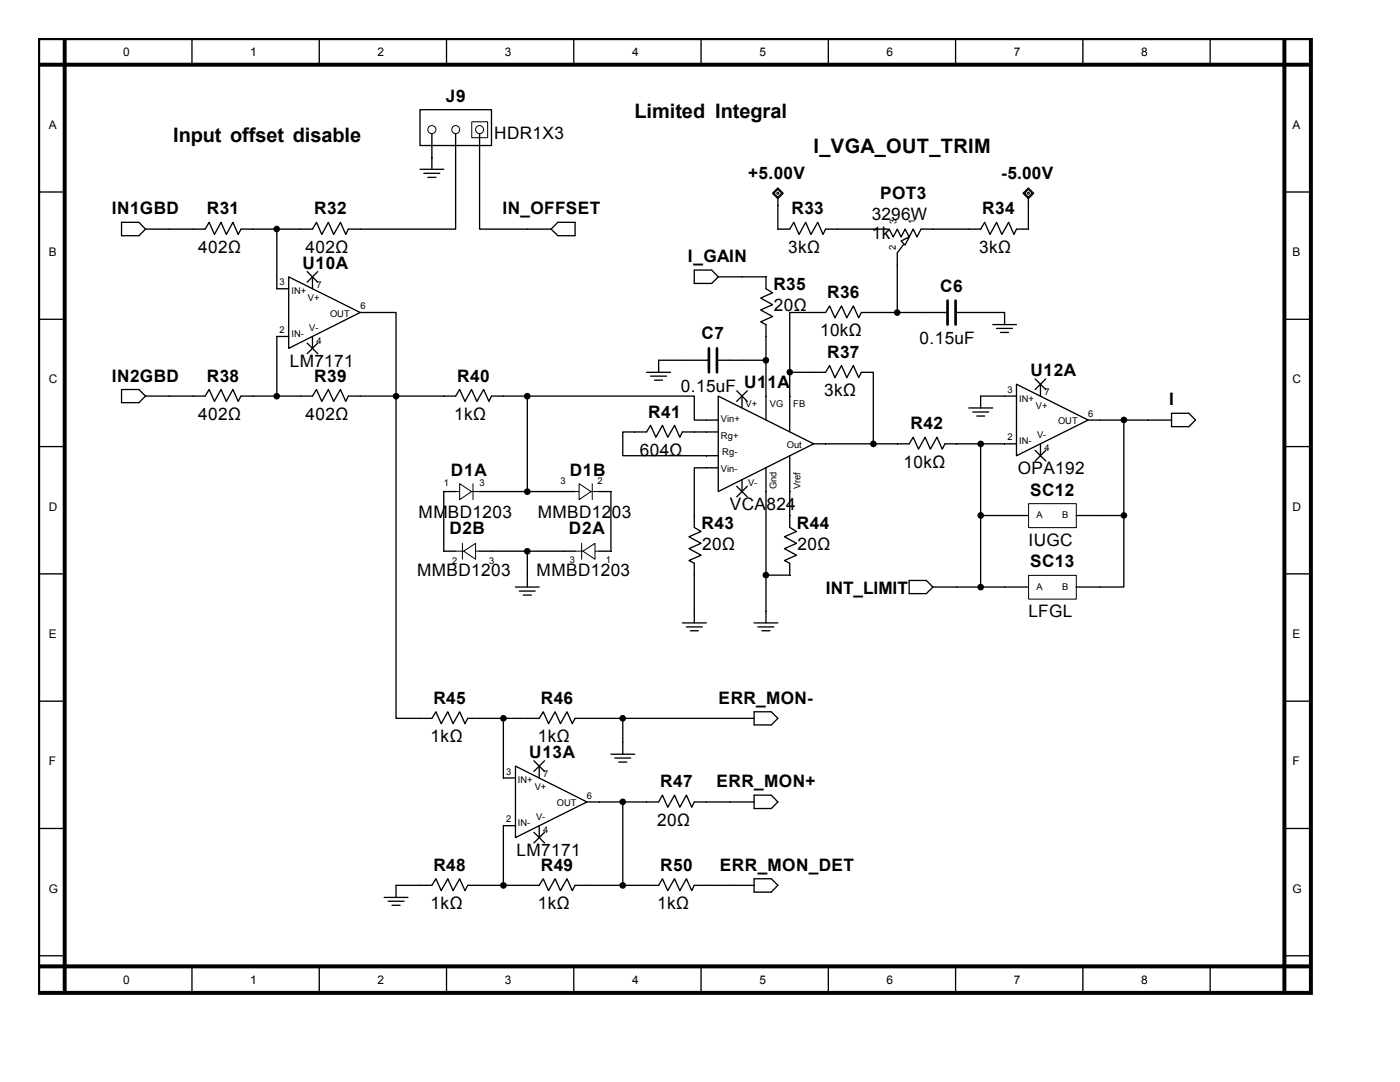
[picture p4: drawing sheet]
<svg xmlns="http://www.w3.org/2000/svg" width="279mm" height="216mm" viewBox="0 0 279 216" stroke-linecap="round" stroke-linejoin="round" font-family="sans-serif">
<path d="M7.6 7.6h254v190.5h-254zM7.6 12.9h253.5M12.9 7.6v190M256.3 7.6v190M7.6 192.8h253.5" fill="none" stroke="#000" stroke-width=".79"/>
<g fill="none" stroke="#000" stroke-width=".26">
<path d="M38.3 7.6v5.3M63.7 7.6v5.3M89.1 7.6v5.3M114.5 7.6v5.3M139.9 7.6v5.3M165.3 7.6v5.3M190.7 7.6v5.3M216.1 7.6v5.3M241.5 7.6v5.3M7.6 38.3h5.3M256.3 38.3h5.3M55.2 57.6h2.4"/>
<path d="M57.6 55.2l14.3 7.2-14.3 7.1zM61.3 54.2l2.1 2.1M62.4 55.2v2.4M63.4 54.2l-2.1 2.1M176.7 45.7h.8l.8 1.6 .8-1.6 .7 1.6 .8-1.6 .8 1.6 .8-1.6 .8 1.6 .8-1.6M181.4 47.3l-2.3 3.2M7.6 63.7h5.3M55.2 67.1h2.4M61.3 68.5l2.1 2.1M62.4 67.1v2.4M63.4 68.5l-2.1 2.1M71.9 62.4h2.4"/>
<path d="M129 74.3h4.8M129.8 75.1h3.2M130.6 75.9h1.6M131.4 71.9v2.4M143.3 79l19.1 9.6-19.1 9.5zM147 78l2.1 2.1M148.1 79v2.4M149.1 78l-2.1 2.1M152.9 79v4.8M157.6 79v7.2M195.7 79v2.4M198.1 64.8h4.8"/>
<path d="M198.9 65.5h3.2M199.7 66.3h1.6M200.5 79h2.4M200.5 62.4v2.4M202.9 76.7l14.3 7.1-14.3 7.1zM206.6 75.6l2.1 2.1M207.6 76.7v2.3M208.7 75.6l-2.1 2.1M256.3 63.7h5.3M7.6 89.1h5.3M141 83.8h2.3M141 86.2h2.3"/>
<path d="M141 90.9h2.3M141 93.3h2.3M147 97l2.1 2.1M148.1 95.7v2.4M149.1 97l-2.1 2.1M152.9 93.3v4.8M157.6 90.9v7.2M162.4 88.6h2.4M193.3 81.4h4.8M194.1 82.2h3.2M194.9 83h1.6M200.5 88.6h2.4"/>
<path d="M206.6 89.9l2.1 2.1M207.6 88.6v2.3M208.7 89.9l-2.1 2.1M217.2 83.8h2.3M256.3 89.1h5.3M7.6 114.5h5.3M102.9 117.1h4.7M103.6 117.9h3.2M104.4 118.7h1.6M105.2 114.8v2.3M256.3 114.5h5.3M7.6 139.9h5.3"/>
<path d="M150.5 124.3h4.7M151.3 125.1h3.1M152.1 125.9h1.6M152.9 121.9v2.4M256.3 139.9h5.3M121.9 150.5h4.8M122.7 151.3h3.2M123.5 152.1h1.6M124.3 148.1v2.4M7.6 165.3h5.3M76.7 179.1h4.7M77.5 179.8h3.1"/>
<path d="M79 176.7v2.4M256.3 165.3h5.3M7.6 190.7h5.3M38.3 192.8v5.3M63.7 192.8v5.3M78.2 180.6h1.6M89.1 192.8v5.3M114.5 192.8v5.3M139.9 192.8v5.3M165.3 192.8v5.3M190.7 192.8v5.3M216.1 192.8v5.3"/>
<path d="M241.5 192.8v5.3M256.3 190.7h5.3"/>
<circle cx="152.8" cy="71.9" r=".53"/>
<circle cx="179.1" cy="62.4" r=".53"/>
<circle cx="174.3" cy="88.6" r=".54"/>
<circle cx="195.7" cy="102.8" r=".53"/>
</g>
<g fill="#000">
<circle cx="152.8" cy="71.9" r=".53"/>
<circle cx="179.1" cy="62.4" r=".53"/>
<circle cx="174.3" cy="88.6" r=".54"/>
<circle cx="195.7" cy="102.8" r=".53"/>
</g>
<path d="M179.8 48.1l1.6-.8-.8 1.6z" fill="#fff"/>
<path d="M174.3 45.7h2.4M179.1 50.5v2.3M179.8 48.1l1.6-.8-.8 1.6zM183.8 45.7h2.4" fill="none" stroke="#000" stroke-width=".26"/>
<path d="M90.9 98.1h4.8M94.4 96.5v3.2" fill="none" stroke="#000" stroke-width=".2"/>
<path d="M91.7 96.5l2.4 1.6-2.4 1.6z" fill="#fff"/>
<path d="M91.7 96.5l2.4 1.6-2.4 1.6zM114.8 98.1h4.7M118.2 96.5v3.2" fill="none" stroke="#000" stroke-width=".2"/>
<path d="M88.6 98.1h2.3M95.7 98.1h2.4" fill="none" stroke="#000" stroke-width=".26"/>
<path d="M115.6 96.5l2.3 1.6-2.3 1.6z" fill="#fff"/>
<path d="M115.6 96.5l2.3 1.6-2.3 1.6zM114.8 110h4.7M116.1 108.4v3.2" fill="none" stroke="#000" stroke-width=".2"/>
<path d="M112.4 98.1h2.4M119.5 98.1h2.4" fill="none" stroke="#000" stroke-width=".26"/>
<path d="M116.3 110l2.4-1.6v3.2z" fill="#fff"/>
<path d="M90.9 110h4.8M92.3 108.4v3.2M116.3 110l2.4-1.6v3.2z" fill="none" stroke="#000" stroke-width=".2"/>
<path d="M112.4 110h2.4M119.5 110h2.4" fill="none" stroke="#000" stroke-width=".26"/>
<path d="M92.5 110l2.4-1.6v3.2z" fill="#fff"/>
<path d="M92.5 110l2.4-1.6v3.2zM205.3 100.5h9.5v4.8h-9.5zM205.3 114.8h9.5v4.7h-9.5z" fill="none" stroke="#000" stroke-width=".2"/>
<g fill="none" stroke="#000" stroke-width=".26">
<path d="M24.3 44.4h3.4l1.3 1.3-1.3 1.3h-3.4zM29 45.7h11.9l.8-1.3 1.1 2.4 1.3-2.4 1.1 2.4 1.3-2.4 1 2.4 .6-1.1h2.4M60 45.7h2.4l.8-1.3 1 2.4 1.3-2.4 1.1 2.4 1.3-2.4 1.1 2.4 .5-1.1h2.4M105.2 45.7h4.8M110 45.7l1.3-1.3h3.5v2.6h-3.5zM138.6 53.9h3.4l1.3 1.3-1.3 1.4h-3.4zM143.3 55.2h9.6v2.4l1.3 .8-2.4 1.1 2.4 1.3-2.4 1 2.4 1.4-2.4 1 1.1 .6v14.2M179.1 52.8v9.6M24.3 77.7h3.4l1.3 1.3-1.3 1.3h-3.4zM29 79h11.9l.8-1.3 1.1 2.4 1.3-2.4 1.1 2.4 1.3-2.4 1 2.4 .6-1.1h2.4M60 79h2.4l.8-1.3 1 2.4 1.3-2.4 1.1 2.4 1.3-2.4 1.1 2.4 .5-1.1h9.5v64.3h7.2l.8-1.3 1.1 2.4 1.3-2.4 1 2.4 1.3-2.4 1.1 2.4 .5-1.1h2.4M131.4 71.9h10.1"/>
<path d="M143.1 71.9h9.8M157.6 74.3h7.2l.8-1.4 1 2.5 1.3-2.5 1.1 2.5 1.3-2.5 1.1 2.5 .5-1.1h2.4v14.3M157.6 74.3v4.7M189.1 62.4h-17.2l-.5 1-1.1-2.4-1.3 2.4-1.1-2.4-1.3 2.4-1-2.4-.8 1.4h-7.2v11.9M190.7 62.4h9.8M88.6 98.1v11.9h2.3M121.9 98.1v11.9M141 86.2h-4.8l-.5 1-1.1-2.3-1.3 2.3-1.1-2.3-1.3 2.3-1.1-2.3-.8 1.3h-4.7v4.7h16.7M141 93.3h-2.4v11.9l1.3 .8-2.4 1.1 2.4 1.3-2.4 1.1 2.4 1.3-2.4 1 1.1 .6v11.9M152.9 98.1v23.8M157.6 98.1v7.1l1.4 .8-2.5 1.1 2.5 1.3-2.5 1.1 2.5 1.3-2.5 1 1.1 .6v2.4h-4.7M164.8 88.6h16.6l.8-1.4 1.1 2.4 1.3-2.4 1.1 2.4 1.3-2.4 1 2.4 .6-1h2.4"/>
<path d="M219.5 83.8h14.3M224.3 83.8v19.1M233.8 82.5h3.5l1.3 1.3-1.3 1.3h-3.5zM95.7 110h16.7M105.2 110v4.8M181.4 115.8h3.5l1.3 1.3-1.3 1.3h-3.5zM186.2 117.1h19M205.2 102.9h-9.5v14.2M214.8 102.9h9.5M224.3 102.9v14.2h-9.5M136.2 124.3h4.8M137 125.1h3.2"/>
<path d="M137.8 125.9h1.6M100.5 155.2h2.4M102.9 152.9l14.2 7.1-14.2 7.1zM105.2 143.3h2.4l.8-1.3 1.1 2.4 1.3-2.4 1 2.4 1.4-2.4 1 2.4 .6-1.1h35.7M106.6 151.8l2.1 2.1M107.6 152.9v2.3M108.7 151.8l-2.1 2.1M124.3 143.3v4.8M150.5 158.7h3.4l1.3 1.3-1.3 1.3h-3.4zM150.5 142h3.4l1.3 1.3-1.3 1.4h-3.4zM79 176.7h7.2l.8-1.4 1.1 2.4 1.3-2.4 1 2.4 1.3-2.4 1.1 2.4 .5-1h2.4M100.5 164.8h2.4"/>
<path d="M105.2 176.7h2.4l.8-1.4 1.1 2.4 1.3-2.4 1 2.4 1.4-2.4 1 2.4 .6-1h2.3M106.6 166.1l2.1 2.1M107.6 164.8v2.3M108.7 166.1l-2.1 2.1M117.1 160h2.4M145.7 160h4.8"/>
<circle cx="79.1" cy="79.1" r=".54"/>
<circle cx="157.6" cy="74.3" r=".53"/>
<circle cx="224.3" cy="83.8" r=".53"/>
<circle cx="105.2" cy="110" r=".53"/>
<circle cx="152.8" cy="114.7" r=".53"/>
<circle cx="195.7" cy="117.2" r=".54"/>
<circle cx="224.3" cy="102.8" r=".53"/>
<circle cx="124.3" cy="143.3" r=".53"/>
</g>
<g fill="#000">
<circle cx="79.1" cy="79.1" r=".54"/>
<circle cx="157.6" cy="74.3" r=".53"/>
<circle cx="224.3" cy="83.8" r=".53"/>
<circle cx="105.2" cy="110" r=".53"/>
<circle cx="152.8" cy="114.7" r=".53"/>
<circle cx="195.7" cy="117.2" r=".54"/>
<circle cx="224.3" cy="102.8" r=".53"/>
<circle cx="124.3" cy="143.3" r=".53"/>
</g>
<path d="M189.1 60v4.8M190.7 60v4.8M141.5 69.5v4.8M143.1 69.5v4.8" fill="none" stroke="#000" stroke-width=".53"/>
<path d="M204.2 38.6l1-1.1 1.1 1.1-1.1 1z" fill-rule="evenodd" fill="#fff"/>
<path d="M204.2 38.6l1-1.1 1.1 1.1-1.1 1zM205.2 37.8l.8 .8-.8 .8-.7-.8zM205.2 39.6v1.3" fill="none" stroke="#000" stroke-width=".26"/>
<path d="M205.2 38.3l.3 .3-.3 .2-.2-.2z" fill="none" stroke="#000" stroke-width=".2"/>
<path d="M154.2 38.6l1-1.1 1.1 1.1-1.1 1z" fill-rule="evenodd" fill="#fff"/>
<g fill="none" stroke="#000" stroke-width=".26">
<path d="M83.8 21.9h14.3v7.1h-14.3zM83.8 33.8h4.8M84.6 34.6h3.2M85.4 35.4h1.6M86.2 31.4h.1M86.2 26.7v7.1M90.9 26.7v19h-19M95.7 26.7v19h9.5M154.2 38.6l1-1.1 1.1 1.1-1.1 1zM154.4 38.6l.8-.8 .8 .8-.8 .8zM155.2 39.6v6.1h2.4l.8-1.3 1.1 2.4 1.3-2.4 1 2.4 1.4-2.4 1.1 2.4 .5-1.1h9.5M50.5 45.7h9.5"/>
<path d="M55.2 45.7v11.9M205.2 40.9v4.8h-2.3l-.5 1.1-1.1-2.4-1.4 2.4-1-2.4-1.3 2.4-1.1-2.4-.8 1.3h-9.5M50.5 79h9.5M55.2 67.1v11.9M74.3 62.4h4.7v16.6h11.9l.8-1.3 1.1 2.4 1.3-2.4 1.1 2.4 1.3-2.4 1.1 2.4 .5-1.1h7.1M105.2 79h33.4v4.8h2.4M105.2 79v19.1M195.7 79h4.8M98.1 98.1h14.3M191 88.6h9.5M195.7 88.6v14.3M95.7 143.3h9.5"/>
<path d="M100.5 143.3v11.9M95.7 176.7h9.5M100.5 164.8v11.9M117.1 176.7h14.3l.8-1.4 1.1 2.4 1.3-2.4 1.1 2.4 1.3-2.4 1 2.4 .6-1h11.9M119.5 160h11.9l.8-1.3 1.1 2.4 1.3-2.4 1.1 2.4 1.3-2.4 1 2.4 .6-1.1h7.1M124.3 160v16.7M150.5 175.3h3.4l1.3 1.4-1.3 1.3h-3.4z"/>
<circle cx="55.2" cy="45.7" r=".52"/>
<circle cx="55.2" cy="79.1" r=".53"/>
<circle cx="105.2" cy="79.1" r=".53"/>
<circle cx="105.2" cy="98.1" r=".53"/>
<circle cx="195.7" cy="88.6" r=".54"/>
<circle cx="100.5" cy="143.3" r=".54"/>
<circle cx="124.3" cy="160" r=".52"/>
<circle cx="100.5" cy="176.7" r=".54"/>
<circle cx="124.3" cy="176.7" r=".53"/>
</g>
<g fill="none" stroke="#000" stroke-width=".2">
<path d="M94.1 24.3h3.2v3.2h-3.2zM155 38.6l.2-.3 .3 .3-.3 .2z"/>
<circle cx="86.2" cy="25.9" r=".81"/>
<circle cx="90.9" cy="25.9" r=".79"/>
<circle cx="95.7" cy="25.9" r=".81"/>
</g>
<g fill="#000">
<circle cx="55.2" cy="45.7" r=".52"/>
<circle cx="55.2" cy="79.1" r=".53"/>
<circle cx="105.2" cy="79.1" r=".53"/>
<circle cx="105.2" cy="98.1" r=".53"/>
<circle cx="195.7" cy="88.6" r=".54"/>
<circle cx="100.5" cy="143.3" r=".54"/>
<circle cx="124.3" cy="160" r=".52"/>
<circle cx="100.5" cy="176.7" r=".54"/>
<circle cx="124.3" cy="176.7" r=".53"/>
</g>
<g font-size="4">
<text x="126.6" y="23.5">Limited Integral</text>
<text x="34.5" y="28.2">Input offset disable</text>
<text x="162.3" y="30.6">I_VGA_OUT_TRIM</text>
</g>
<g font-size="3.4">
<text x="89" y="20.3">J9</text>
<text x="98.6" y="27.7">HDR1X3</text>
<text x="149.3" y="35.7">+5.00V</text>
<text x="199.8" y="35.7">-5.00V</text>
<text x="175.6" y="39.6">POT3</text>
<text x="22.4" y="42.8">IN1GBD</text>
<text x="41.3" y="42.8">R31</text>
<text x="62.7" y="42.8">R32</text>
<text x="100.3" y="42.8">IN_OFFSET</text>
<text x="157.9" y="42.8">R33</text>
<text x="174" y="43.8">3296W</text>
<text x="174" y="47.8">1k</text>
<text x="196" y="42.8">R34</text>
<text x="39.6" y="50.4">402Ω</text>
<text x="60.4" y="53.7">U10A</text>
<text x="61" y="50.4">402Ω</text>
<text x="137.3" y="52.3">I_GAIN</text>
<text x="157.3" y="50.4">3kΩ</text>
<text x="195.4" y="50.4">3kΩ</text>
<text x="154.3" y="57.9">R35</text>
<text x="165.1" y="59.5">R36</text>
<text x="187.6" y="58.2">C6</text>
<text x="154.4" y="62.1">20Ω</text>
<text x="140" y="67.7">C7</text>
<text x="163.7" y="67.1">10kΩ</text>
<text x="165.1" y="71.4">R37</text>
<text x="183.5" y="68.7">0.15uF</text>
<text x="22.4" y="76.2">IN2GBD</text>
<text x="41.3" y="76.2">R38</text>
<text x="57.8" y="73.2">LM7171</text>
<text x="62.7" y="76.2">R39</text>
<text x="91.3" y="76.2">R40</text>
<text x="205.7" y="75.1">U12A</text>
<text x="39.6" y="83.8">402Ω</text>
<text x="61" y="83.8">402Ω</text>
<text x="90.6" y="83.8">1kΩ</text>
<text x="129.4" y="83.3">R41</text>
<text x="135.9" y="78.2">0.15uF U11A</text>
<text x="164.5" y="79">3kΩ</text>
<text x="233.3" y="80.9">I</text>
<text x="181.7" y="85.7">R42</text>
<text x="90" y="95">D1A</text>
<text x="113.7" y="95">D1B</text>
<text x="127.7" y="90.9">604Ω</text>
<text x="180.3" y="93.3">10kΩ</text>
<text x="203.1" y="94.6">OPA192</text>
<text x="145.7" y="101.8">VCA824</text>
<text x="205.6" y="98.9">SC12</text>
<text x="83.5" y="103.3">MMBD1203</text>
<text x="89.7" y="106.6">D2B</text>
<text x="107.3" y="103.3">MMBD1203</text>
<text x="113.5" y="106.6">D2A</text>
<text x="140" y="105.5">R43</text>
<text x="159" y="105.5">R44</text>
<text x="140.1" y="109.7">20Ω</text>
<text x="159.2" y="109.7">20Ω</text>
<text x="205.2" y="108.9">IUGC</text>
<text x="205.6" y="113.2">SC13</text>
<text x="83.2" y="115">MMBD1203</text>
<text x="107.1" y="115">MMBD1203</text>
<text x="164.8" y="118.5">INT_LIMIT</text>
<text x="205.2" y="123.2">LFGL</text>
<text x="86.5" y="140.5">R45</text>
<text x="107.9" y="140.5">R46</text>
<text x="143.4" y="140.5">ERR_MON-</text>
<text x="85.9" y="148.1">1kΩ</text>
<text x="107.3" y="148.1">1kΩ</text>
<text x="105.6" y="151.3">U13A</text>
<text x="131.7" y="157.1">R47</text>
<text x="143" y="157.1">ERR_MON+</text>
<text x="131.1" y="164.7">20Ω</text>
<text x="86.5" y="173.8">R48</text>
<text x="103.1" y="170.8">LM7171</text>
<text x="107.9" y="173.8">R49</text>
<text x="131.7" y="173.8">R50</text>
<text x="143.6" y="173.8">ERR_MON_DET</text>
<text x="85.9" y="181.4">1kΩ</text>
<text x="107.3" y="181.4">1kΩ</text>
<text x="131.1" y="181.4">1kΩ</text>
</g>
<g font-size="2.4">
<text x="24.6" y="11.1">0</text>
<text x="50" y="11.1">1</text>
<text x="75.4" y="11.1">2</text>
<text x="100.8" y="11.1">3</text>
<text x="126.2" y="11.1">4</text>
<text x="151.6" y="11.1">5</text>
<text x="177" y="11.1">6</text>
<text x="202.4" y="11.1">7</text>
<text x="227.8" y="11.1">8</text>
<text x="9.7" y="25.7">A</text>
<text x="257.9" y="25.7">A</text>
<text x="9.7" y="51.1">B</text>
<text x="257.9" y="51.1">B</text>
<text x="9.7" y="76.5">C</text>
<text x="257.9" y="76.5">C</text>
<text x="9.7" y="101.9">D</text>
<text x="257.9" y="101.9">D</text>
<text x="9.7" y="127.3">E</text>
<text x="257.9" y="127.3">E</text>
<text x="9.7" y="152.7">F</text>
<text x="257.9" y="152.7">F</text>
<text x="9.7" y="178.1">G</text>
<text x="257.9" y="178.1">G</text>
<text x="24.6" y="196.3">0</text>
<text x="50" y="196.3">1</text>
<text x="75.4" y="196.3">2</text>
<text x="100.8" y="196.3">3</text>
<text x="126.2" y="196.3">4</text>
<text x="151.6" y="196.3">5</text>
<text x="177" y="196.3">6</text>
<text x="202.4" y="196.3">7</text>
<text x="227.8" y="196.3">8</text>
</g>
<g font-size="1.9">
<text x="178.9" y="44.7" transform="rotate(-90 178.9 44.7)">3</text>
<text x="182.7" y="44.7" transform="rotate(-90 182.7 44.7)">1</text>
<text x="178.8" y="50" transform="rotate(-90 178.8 50)">2</text>
<text x="55.8" y="56.9">3</text>
<text x="58.2" y="58.7">IN+</text>
<text x="63.2" y="57.4">7</text>
<text x="61.5" y="60.1">V+</text>
<text x="61.7" y="66">V-</text>
<text x="65.9" y="63.2">OUT</text>
<text x="71.9" y="61.7">6</text>
<text x="55.8" y="66.5">2</text>
<text x="58.2" y="67.2">IN-</text>
<text x="63.2" y="68.6">4</text>
<text x="148.8" y="81.3">V+</text>
<text x="153.7" y="81.3">VG</text>
<text x="158.3" y="81.3">FB</text>
<text x="201" y="78.4">3</text>
<text x="203.4" y="80.1">IN+</text>
<text x="206.8" y="81.5">V+</text>
<text x="208.4" y="78.9">7</text>
<text x="217.2" y="83.1">6</text>
<text x="143.9" y="84.1">Vin+</text>
<text x="143.9" y="87.5">Rg+</text>
<text x="157.1" y="89.4">Out</text>
<text x="201" y="87.9">2</text>
<text x="203.4" y="88.6">IN-</text>
<text x="207" y="87.5">V-</text>
<text x="211.2" y="84.6">OUT</text>
<text x="143.9" y="94.1">Vin-</text>
<text x="144.1" y="90.7">Rg-</text>
<text x="208.4" y="90">4</text>
<text x="88.6" y="96.9">1</text>
<text x="95.7" y="96.9">3</text>
<text x="111.8" y="96.6">3</text>
<text x="119.3" y="96.6">2</text>
<text x="149.3" y="97">V-</text>
<text x="155" y="97.6" transform="rotate(-90 155 97.6)">Gnd</text>
<text x="159.8" y="97.6" transform="rotate(-90 159.8 97.6)">Vref</text>
<text x="206.8" y="103.4">A</text>
<text x="212" y="103.4">B</text>
<text x="90.2" y="112.6">2</text>
<text x="97.6" y="112.6">3</text>
<text x="113.7" y="112.3">3</text>
<text x="120.9" y="112.3">1</text>
<text x="206.8" y="117.7">A</text>
<text x="212" y="117.7">B</text>
<text x="101" y="154.6">3</text>
<text x="108.4" y="155.1">7</text>
<text x="103.4" y="156.3">IN+</text>
<text x="106.7" y="157.7">V+</text>
<text x="111.1" y="160.8">OUT</text>
<text x="117.1" y="159.3">6</text>
<text x="101" y="164.1">2</text>
<text x="103.4" y="164.8">IN-</text>
<text x="107" y="163.7">V-</text>
<text x="108.4" y="166.2">4</text>
</g>
</svg>
